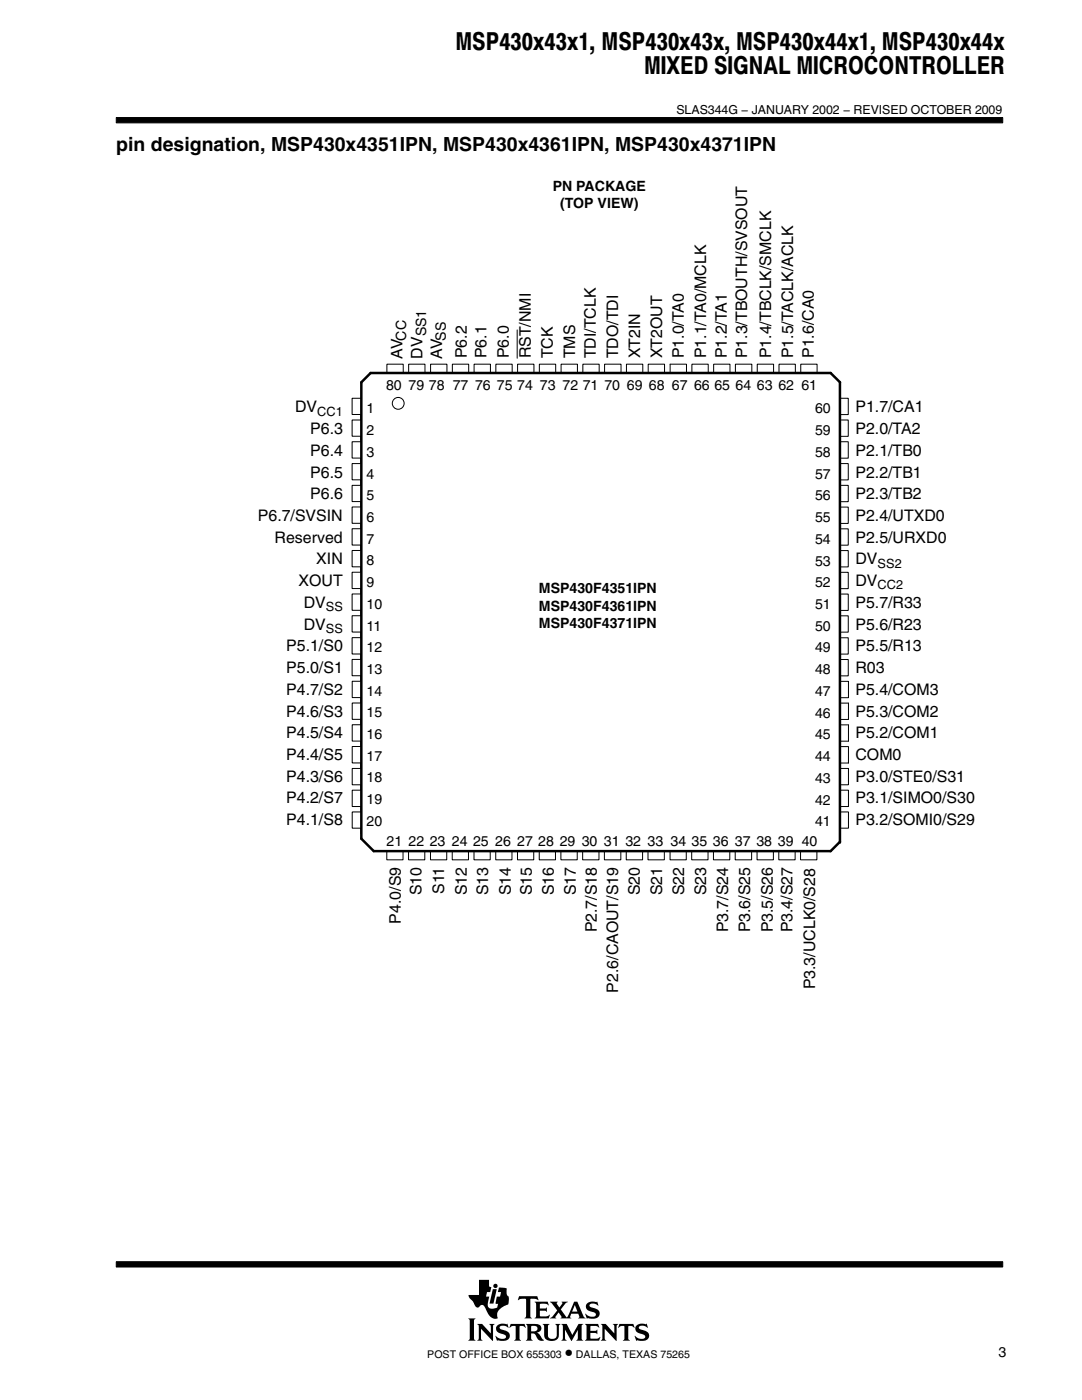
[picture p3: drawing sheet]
<svg xmlns="http://www.w3.org/2000/svg" width="216mm" height="279mm" viewBox="0 0 216 279" stroke-linecap="round" stroke-linejoin="round" font-family="sans-serif">
<g fill="#000" stroke="#000" stroke-width=".2">
<path d="M23.2 23.5h176.9v1h-176.9z" fill-rule="evenodd"/>
<path d="M23.2 251.8h176.9v1.1h-176.9z" fill-rule="evenodd"/>
</g>
<g fill="#000">
<path d="M98.3 257.3h.8l-.6 2.9h-.8z"/>
<path d="M93.4 263.1h1.5l-.3 .4v3.7l.3 .4h-1.5l.3-.4v-3.7z" fill-rule="evenodd"/>
<path d="M95.2 264.2h1l1.7 1.9v-1.5l-.3-.4h1.1l-.3 .4v3l-2.4-2.4v2l.3 .4h-1.1l.3-.6v-2.3z" fill-rule="evenodd"/>
<path d="M95.6 255.4h2v1.3l.4 .2-.2 1h-.6l-.2 .9h.6l-.3 1.2 .1 .7a.9 .9 0 0 0 1.2 .4l.6-.1 .2-.8-.5-.1 .2-1.3h.7l.2-.9h-.7l.3-1 1.5 .2v1.1l.2 .4 .2 .2v.7a.81 .81 0 0 1-.6 1 2.73 2.73 0 0 0-1.7 1.7l.1 .9h-.1a1.81 1.81 0 0 1-2.1-1.5l-.3-.6a.7 .7 0 0 0-.6-.6 .7 .7 0 0 0-.7 .5 1.12 1.12 0 0 1-1.1-1l-.7-.8-.2-.7h2.1z" fill-rule="evenodd"/>
<path d="M99.2 264.6a1.71 1.71 0 0 1 1.7-.4l.2 .1 .1-.1 .3 .8-.6-.3-.8-.1a.41 .41 0 0 0-.4 .5 .41 .41 0 0 0 .5 .3 1.29 1.29 0 0 1 1.5 1.4 1.08 1.08 0 0 1-1.2 .8l-1.1-.1-.2 .1-.4-1 .8 .5 .5 .1 .6-.1 .3-.2a.72 .72 0 0 0-.9-.7 .99 .99 0 0 1-1-.5 .99 .99 0 0 1 .1-1.1z" fill-rule="evenodd"/>
<path d="M101.9 264.2h2.8l.2 .8-.7-.4h-.4l-.1 .2v2.4l.3 .4h-1.4l.3-.4v-2.4l-.1-.2h-.5l-.7 .4z" fill-rule="evenodd"/>
<path d="M103.6 258.7h3.6l.2 .8-.4-.3-1.2 .1v3.5l.3 .3h-1.4l.2-.2 .1-.3v-3.2l-.1-.2h-.8l-.7 .3z" fill-rule="evenodd"/>
<path d="M104.9 264.2h1.9a.9 .9 0 0 1 1 .4 .9 .9 0 0 1 0 1.1l-.7 .2 .5 .4 .9 1.2a1.2 1.2 0 0 1-1.6-1l-.3-.3-.6-.1v1l.3 .5h-1.4l.3-.6v-2.3z" fill-rule="evenodd"/>
<path d="M106.7 259.8h2.6l.1 .7-.5-.3-1.2 .1v.8h1.1l.3-.2v.9l-.4-.2h-1v1l.2 .1h1.2l.5-.3h.1l-.2 .7h-2.8l.3-.5v-2.3z" fill-rule="evenodd"/>
<path d="M108.3 264.2h1.3l-.3 .4v2a.65 .65 0 0 0 .7 .6h.6l.4-.4 .1-2.1-.3-.5h1l-.3 .4v1.8a1.54 1.54 0 0 1-2.4 1l-.5-.7v-2.1z" fill-rule="evenodd"/>
<path d="M112 264.2h1.1l1.1 2.2 1.2-2.2h1l-.3 .4v2.6l.3 .4h-1.4l.3-.4v-1.8l-1.3 2.2-1.3-2.2v1.7l.4 .5h-1.1l.3-.6v-2.3z" fill-rule="evenodd"/>
<path d="M109.7 259.8h1.6l-.2 .3 .5 .8 .6-.8-.1-.3h1.2l-.4 .3-1 1.2 1.2 1.6 1.5-3.1h.6l1.2 2.9 .4 .4-1.4-.1a.22 .22 0 0 0 .2-.1 .22 .22 0 0 0 0-.3l-.2-.4h-1.4l-.2 .7 .2 .2h-2.2l.2-.3-.5-.9-.7 .9 .2 .3h-1.3l.6-.4 .9-1.2z" fill-rule="evenodd"/>
<path d="M117.1 260.2a2.08 2.08 0 0 1 1.9-.3l.2-.2 .1 .9a1.22 1.22 0 0 0-1.7-.1 .82 .82 0 0 0 .9 .6 1.06 1.06 0 0 1 1.2 1.1 1.06 1.06 0 0 1-1.2 1l-1.2-.1-.2 .1-.3-1 .8 .5 .8 .1a.46 .46 0 0 0 .5-.5 .46 .46 0 0 0-.5-.4l-.2-.1a1.11 1.11 0 0 1-1.2-1.5z" fill-rule="evenodd"/>
<path d="M116.7 264.2h2.6l.2 .8-.6-.4-1.1 .1v.9h1.1l.3-.2v.9l-.4-.3h-1v1.1l1.3 .1 .7-.4-.3 .8h-2.8l.3-.4v-2.6z" fill-rule="evenodd"/>
<path d="M119.9 264.2h1l1.7 1.9v-1.5l-.3-.4h1l-.3 .4v3l-2.3-2.4v2l.3 .4h-1.1l.3-.4v-2.6z" fill-rule="evenodd"/>
<path d="M123.6 264.2h2.8l.2 .8-.6-.4h-.5l-.1 .2v2.4l.3 .4h-1.4l.3-.4v-2.4l-.1-.2h-.5l-.7 .4z" fill-rule="evenodd"/>
<path d="M127 264.6a1.74 1.74 0 0 1 1.6-.4l.3 .1 .1-.1 .3 .8h-.1a1.2 1.2 0 0 0-1.7-.1 1.47 1.47 0 0 0 1.3 .7 1.03 1.03 0 0 1 .7 1.2 1.03 1.03 0 0 1-1.2 .8l-1.1-.1-.2 .1-.4-1 .9 .5 .9 .1a.45 .45 0 0 0 .4-.6 .45 .45 0 0 0-.6-.3l-.2-.1a1.11 1.11 0 0 1-1.2-1.4z" fill-rule="evenodd"/>
<circle cx="98.9" cy="256.6" r=".43"/>
</g>
<g fill="#fff">
<path d="M114.7 260.4l.5 1.4h-1z"/>
<path d="M106 264.7l.6-.1a.56 .56 0 0 1 .6 .5 .56 .56 0 0 1-.6 .6h-.6z" fill-rule="evenodd"/>
</g>
<path d="M72.1 76.3v91.1M74 74.4h91.7M167.6 76.3v91.8M74.6 169.9h91.1" fill="none" stroke="#000" stroke-width=".5"/>
<g fill="none" stroke="#000" stroke-width=".2">
<path d="M72 79.5h-1.7v3.2h1.7v1.1h-1.7v3.3h1.7v1.1h-1.7v3.2h1.7v1.1h-1.7v3.3h1.7v1.1h-1.7v3.2h1.7v1.1h-1.7v3.2h1.7v1.1h-1.7v3.3h1.7v1.1h-1.7v3.2h1.7v1.1h-1.7v3.3h1.7v1h-1.7v3.3h1.7v1.1h-1.7v3.2l1.7 .1v1.1h-1.7v3.2h1.7v1.1h-1.7v3.3h1.7M77.2 74.4v-1.7h3.3v1.7h1v-1.7h3.3v1.7h1.1v-1.7h3.3v1.7h1.1v-1.7h3.2v1.7h1.1v-1.7h3.3v1.7h1v-1.7h3.3v1.7h1.1v-1.7h3.2v1.7h1.1v-1.7h3.3v1.7h1.1v-1.7h3.2v1.7h1.1v-1.7h3.3v1.7h1v-1.7h3.3v1.7h1.1v-1.7h3.3v1.7h1v-1.7h3.3v1.7h1.1M132.6 74.4h1.1v-1.7h3.3v1.7h1.1v-1.7h3.2v1.7h1.1v-1.7h3.3v1.7h1v-1.7h3.3v1.7h1.1M136.9 74.4h1.1M141.3 74.4h1M145.6 74.4h1.1M150 74.4h1M150 74.4h1.1v-1.7h3.3v1.7h1v-1.7h3.3v1.7h1.1v-1.7h3.2v1.7h1.1M154.3 74.4h1.1M158.6 74.4h1.1M163 74.4h1.1M167.5 79.5h1.8v3.2h-1.8v1.1h1.8v3.3h-1.8v1.1h1.8v3.2h-1.8v1.1h1.8v3.3h-1.8v1.1h1.8v3.2h-1.8v1.1h1.8v3.3h-1.8v1h1.8v3.3h-1.8v1.1h1.8v3.2h-1.8v1.1h1.8v3.3h-1.8v1.1h1.8v3.2h-1.8v1.1h1.8v3.3h-1.8"/>
<path d="M79.5 80.5h.1M72 134.9v1.1h-1.7v3.2h1.7v1.1h-1.7v3.3h1.7v1h-1.7v3.3h1.7v1.1h-1.7v3.3h1.7v1M167.5 126.2v1.1h1.8v3.2h-1.8v1.1h1.8v3.3h-1.8M167.6 136h1.7v3.2h-1.7M72 152.3v1.1h-1.7v3.2h1.7v1.1h-1.7v3.3h1.7v1h-1.7v3.3h1.7v1.1M167.6 149h1.7v3.3h-1.7M167.6 157.7h1.7v3.3h-1.7M167.6 153.4h1.7v3.2h-1.7M167.6 144.7h1.7v3.2h-1.7M167.6 140.3h1.7v3.3h-1.7M77.2 169.9v1.7h3.2v-1.7h1.1v1.7h3.3v-1.7h1.1M85.9 169.9v1.7h3.2v-1.7h1.1v1.7h3.3v-1.7h1.1v1.7h3.2v-1.7h1.1v1.7h3.3v-1.7h1.1v1.7h3.2v-1.7h1.1v1.7h3.2v-1.7h1.1v1.7h3.3v-1.7h1.1v1.7h3.2v-1.7h1.1v1.7h3.3v-1.7h1.1v1.7h3.2v-1.7h1.1v1.7h3.3v-1.7"/>
<path d="M132.6 169.9h1.1v1.7h3.2v-1.7h1.1v1.7h3.3v-1.7h1.1v1.7h3.2v-1.7h1.1v1.7h3.3v-1.7h1.1M150 169.9h1.1v1.7h3.2v-1.7h1.1v1.7h3.3v-1.7h1v1.7h3.3v-1.7h1.1M167.6 162h1.7v3.3h-1.7"/>
</g>
<circle cx="79.5" cy="80.5" r="1.18" fill="#fff"/>
<g fill="none" stroke="#000" stroke-width=".2">
<path d="M103.2 65.8v5.7"/>
<circle cx="79.5" cy="80.5" r="1.18"/>
</g>
<path d="M74 74.4l-1.9 1.9M165.7 74.4l1.9 1.9M72.1 167.4l2.5 2.5M167.6 168l-1.9 1.9" fill="none" stroke="#000" stroke-width=".5"/>
<g font-size="4.9">
<text x="90.9" y="9.9">MSP430x43x1, MSP430x43x, MSP430x44x1, MSP430x44x</text>
<text x="128.5" y="14.8">MIXED SIGNAL MICROCONTROLLER</text>
</g>
<text font-size="3.9" x="23.2" y="30.2">pin designation, MSP430x4351IPN, MSP430x4361IPN, MSP430x4371IPN</text>
<text font-size="3.5" x="112.7" y="271">•</text>
<g font-size="3.2">
<text x="80.3" y="71.6" transform="rotate(-90 80.3 71.6)">AV</text>
<text x="84.3" y="71.6" transform="rotate(-90 84.3 71.6)">DV</text>
<text x="88.2" y="71.6" transform="rotate(-90 88.2 71.6)">AV</text>
<text x="93.1" y="71.5" transform="rotate(-90 93.1 71.5)">P6.2</text>
<text x="97.1" y="71.5" transform="rotate(-90 97.1 71.5)">P6.1</text>
<text x="101.5" y="71.5" transform="rotate(-90 101.5 71.5)">P6.0</text>
<text x="105.9" y="71.5" transform="rotate(-90 105.9 71.5)">RST/NMI</text>
<text x="110.3" y="71.5" transform="rotate(-90 110.3 71.5)">TCK</text>
<text x="114.7" y="71.5" transform="rotate(-90 114.7 71.5)">TMS</text>
<text x="118.9" y="71.5" transform="rotate(-90 118.9 71.5)">TDI/TCLK</text>
<text x="123.3" y="71.5" transform="rotate(-90 123.3 71.5)">TDO/TDI</text>
<text x="127.7" y="71.5" transform="rotate(-90 127.7 71.5)">XT2IN</text>
<text x="132.1" y="71.5" transform="rotate(-90 132.1 71.5)">XT2OUT</text>
<text x="136.5" y="71.5" transform="rotate(-90 136.5 71.5)">P1.0/TA0</text>
<text x="140.9" y="71.5" transform="rotate(-90 140.9 71.5)">P1.1/TA0/MCLK</text>
<text x="145" y="71.5" transform="rotate(-90 145 71.5)">P1.2/TA1</text>
<text x="149.1" y="71.5" transform="rotate(-90 149.1 71.5)">P1.3/TBOUTH/SVSOUT</text>
<text x="153.9" y="71.5" transform="rotate(-90 153.9 71.5)">P1.4/TBCLK/SMCLK</text>
<text x="158.3" y="71.5" transform="rotate(-90 158.3 71.5)">P1.5/TACLK/ACLK</text>
<text x="162.4" y="71.5" transform="rotate(-90 162.4 71.5)">P1.6/CA0</text>
<text x="58.9" y="82.3">DV</text>
<text x="170.7" y="82.3">P1.7/CA1</text>
<text x="61.9" y="86.6">P6.3</text>
<text x="170.7" y="86.6">P2.0/TA2</text>
<text x="61.9" y="91">P6.4</text>
<text x="61.9" y="95.3">P6.5</text>
<text x="170.7" y="91">P2.1/TB0</text>
<text x="170.7" y="95.3">P2.2/TB1</text>
<text x="61.9" y="99.6">P6.6</text>
<text x="170.7" y="99.6">P2.3/TB2</text>
<text x="51.5" y="104">P6.7/SVSIN</text>
<text x="170.7" y="104">P2.4/UTXD0</text>
<text x="54.8" y="108.3">Reserved</text>
<text x="63.1" y="112.6">XIN</text>
<text x="170.7" y="108.3">P2.5/URXD0</text>
<text x="170.7" y="112.6">DV</text>
<text x="59.6" y="117">XOUT</text>
<text x="170.7" y="117">DV</text>
<text x="60.6" y="125.6">DV</text>
<text x="60.6" y="121.3">DV</text>
<text x="170.7" y="121.3">P5.7/R33</text>
<text x="170.7" y="125.6">P5.6/R23</text>
<text x="57.1" y="130">P5.1/S0</text>
<text x="170.7" y="130">P5.5/R13</text>
<text x="57.1" y="134.3">P5.0/S1</text>
<text x="170.7" y="134.3">R03</text>
<text x="57.1" y="138.7">P4.7/S2</text>
<text x="57.1" y="143">P4.6/S3</text>
<text x="170.7" y="138.7">P5.4/COM3</text>
<text x="170.7" y="143">P5.3/COM2</text>
<text x="57.1" y="147.3">P4.5/S4</text>
<text x="170.7" y="147.3">P5.2/COM1</text>
<text x="57.1" y="151.7">P4.4/S5</text>
<text x="57.1" y="156">P4.3/S6</text>
<text x="170.7" y="151.7">COM0</text>
<text x="170.7" y="156">P3.0/STE0/S31</text>
<text x="57.1" y="160.3">P4.2/S7</text>
<text x="170.7" y="160.3">P3.1/SIMO0/S30</text>
<text x="57.1" y="164.7">P4.1/S8</text>
<text x="170.7" y="164.7">P3.2/SOMI0/S29</text>
<text x="84.1" y="178.7" transform="rotate(-90 84.1 178.7)">S10</text>
<text x="88.6" y="178.4" transform="rotate(-90 88.6 178.4)">S11</text>
<text x="93.1" y="178.7" transform="rotate(-90 93.1 178.7)">S12</text>
<text x="97.4" y="178.7" transform="rotate(-90 97.4 178.7)">S13</text>
<text x="101.9" y="178.7" transform="rotate(-90 101.9 178.7)">S14</text>
<text x="106.1" y="178.7" transform="rotate(-90 106.1 178.7)">S15</text>
<text x="110.5" y="178.7" transform="rotate(-90 110.5 178.7)">S16</text>
<text x="114.9" y="178.7" transform="rotate(-90 114.9 178.7)">S17</text>
<text x="127.7" y="178.7" transform="rotate(-90 127.7 178.7)">S20</text>
<text x="132.2" y="178.7" transform="rotate(-90 132.2 178.7)">S21</text>
<text x="136.5" y="178.7" transform="rotate(-90 136.5 178.7)">S22</text>
<text x="140.9" y="178.7" transform="rotate(-90 140.9 178.7)">S23</text>
<text x="80" y="184.3" transform="rotate(-90 80 184.3)">P4.0/S9</text>
<text x="119.1" y="186.1" transform="rotate(-90 119.1 186.1)">P2.7/S18</text>
<text x="145.3" y="186.1" transform="rotate(-90 145.3 186.1)">P3.7/S24</text>
<text x="149.7" y="186.1" transform="rotate(-90 149.7 186.1)">P3.6/S25</text>
<text x="154.2" y="186.1" transform="rotate(-90 154.2 186.1)">P3.5/S26</text>
<text x="158.1" y="186.1" transform="rotate(-90 158.1 186.1)">P3.4/S27</text>
<text x="162.7" y="197.5" transform="rotate(-90 162.7 197.5)">P3.3/UCLK0/S28</text>
<text x="123.4" y="198.1" transform="rotate(-90 123.4 198.1)">P2.6/CAOUT/S19</text>
</g>
<g font-size="2.8">
<text x="110.3" y="38.1">PN PACKAGE</text>
<text x="111.8" y="41.6">(TOP VIEW)</text>
<text x="81" y="68" transform="rotate(-90 81 68)">CC</text>
<text x="85" y="67.1" transform="rotate(-90 85 67.1)">SS1</text>
<text x="88.9" y="68" transform="rotate(-90 88.9 68)">SS</text>
<text x="77" y="77.8">80</text>
<text x="81.5" y="77.8">79</text>
<text x="85.6" y="77.8">78</text>
<text x="90.3" y="77.8">77</text>
<text x="94.8" y="77.8">76</text>
<text x="99.1" y="77.8">75</text>
<text x="103.2" y="77.8">74</text>
<text x="107.7" y="77.8">73</text>
<text x="112.2" y="77.8">72 71 70</text>
<text x="125.1" y="77.8">69 68</text>
<text x="134.1" y="77.8">67 66 65 64</text>
<text x="151" y="77.8">63 62 61</text>
<text x="73.1" y="82.5">1</text>
<text x="162.6" y="82.5">60</text>
<text x="73.1" y="86.8">2</text>
<text x="162.6" y="86.8">59</text>
<text x="73.1" y="91.2">3</text>
<text x="73.1" y="95.5">4</text>
<text x="162.6" y="91.2">58</text>
<text x="162.6" y="95.5">57</text>
<text x="73.1" y="99.8">5</text>
<text x="162.6" y="99.8">56</text>
<text x="73.1" y="104.2">6</text>
<text x="162.6" y="104.2">55</text>
<text x="73.1" y="108.5">7</text>
<text x="73.1" y="112.8">8</text>
<text x="162.6" y="108.5">54</text>
<text x="162.6" y="112.9">53</text>
<text x="73.1" y="117.2">9</text>
<text x="107.5" y="118.3">MSP430F4351IPN</text>
<text x="162.6" y="117.2">52</text>
<text x="73.1" y="121.5">10</text>
<text x="73.1" y="125.8">11</text>
<text x="107.5" y="121.8">MSP430F4361IPN</text>
<text x="107.5" y="125.3">MSP430F4371IPN</text>
<text x="162.6" y="121.5">51</text>
<text x="162.6" y="125.9">50</text>
<text x="73.1" y="130.2">12</text>
<text x="162.6" y="130.2">49</text>
<text x="73.1" y="134.5">13</text>
<text x="162.6" y="134.6">48</text>
<text x="73.1" y="138.8">14</text>
<text x="73.1" y="143.2">15</text>
<text x="162.6" y="138.9">47</text>
<text x="162.6" y="143.2">46</text>
<text x="73.1" y="147.5">16</text>
<text x="162.6" y="147.6">45</text>
<text x="73.1" y="151.8">17</text>
<text x="162.6" y="151.9">44</text>
<text x="73.1" y="156.2">18</text>
<text x="73.1" y="160.5">19</text>
<text x="162.6" y="156.2">43</text>
<text x="162.6" y="160.6">42</text>
<text x="73.1" y="164.8">20</text>
<text x="162.6" y="164.9">41</text>
<text x="77.1" y="168.9">21</text>
<text x="81.5" y="168.9">22 23</text>
<text x="90.2" y="168.9">24</text>
<text x="94.4" y="168.9">25 26 27 28</text>
<text x="111.7" y="168.9">29</text>
<text x="116.1" y="168.9">30 31 32 33</text>
<text x="133.8" y="168.9">34 35 36 37</text>
<text x="150.9" y="168.9">38 39 40</text>
<text x="199.2" y="270.8">3</text>
</g>
<g font-size="2.5">
<text x="135" y="22.7">SLAS344G − JANUARY 2002 − REVISED OCTOBER 2009</text>
<text x="63.3" y="82.9">CC1</text>
<text x="175.1" y="113.3">SS2</text>
<text x="175.1" y="117.6">CC2</text>
<text x="65" y="122">SS</text>
<text x="65" y="126.3">SS</text>
</g>
<g font-size="2.1">
<text x="85.3" y="271">POST OFFICE BOX 655303</text>
<text x="114.9" y="271">DALLAS, TEXAS 75265</text>
</g>
</svg>
